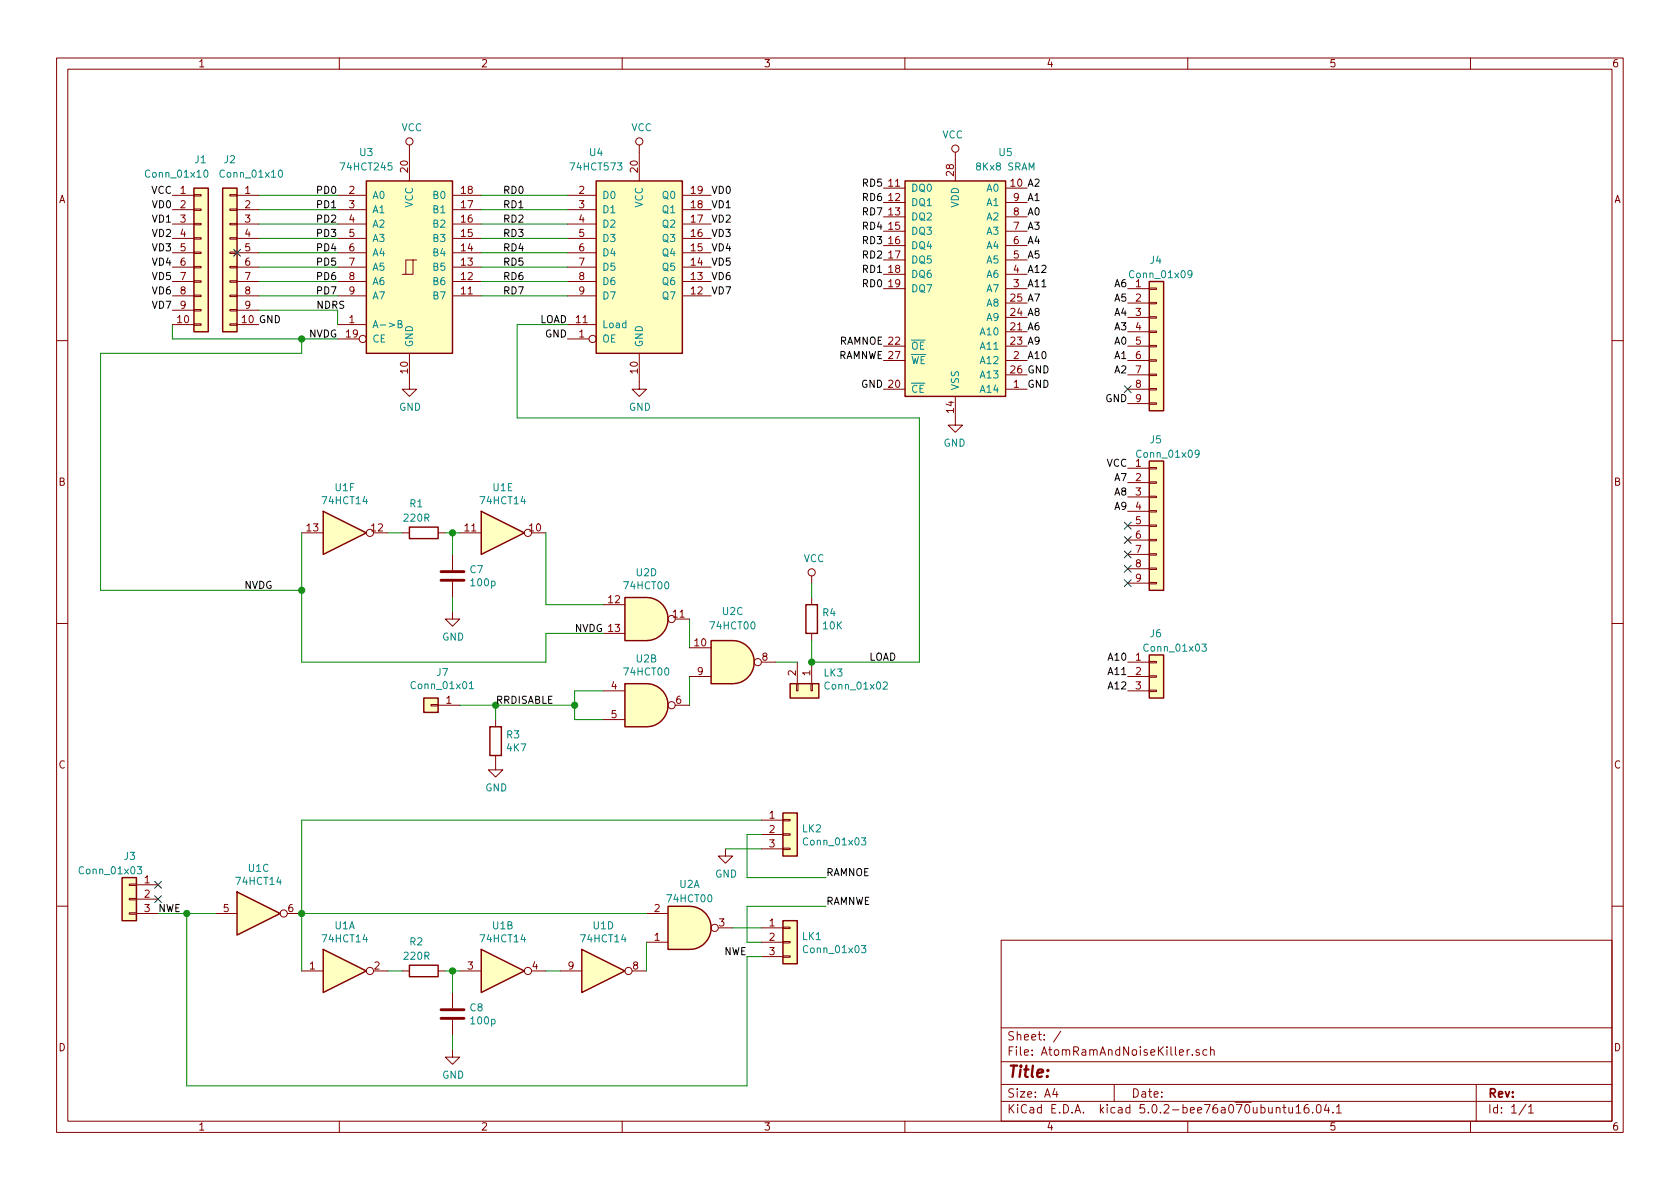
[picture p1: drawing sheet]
<svg xmlns="http://www.w3.org/2000/svg" width="297mm" height="210mm" viewBox="0 0 297 210" stroke-linecap="round" stroke-linejoin="round" font-family="sans-serif">
<g fill="none" stroke="#840000" stroke-width=".18">
<path d="M10 10.3h277v189.9h-277zM12 12.2h273v186.1h-273zM60 10.3v1.9M110 10.3v1.9M160 10.3v1.9M210 10.3v1.9M260 10.3v1.9M30.5 39.6h3.8M30.5 37.1h3.8M30.5 34.5h3.8M34.3 39.5h1.3v.2h-1.3zM34.3 37h1.3v.2h-1.3z"/>
<path d="M34.3 34.4h1.3v.3h-1.3zM40.6 39.5h1.3v.2h-1.3zM40.6 37h1.3v.2h-1.3zM40.6 34.4h1.3v.3h-1.3zM41.9 39.6h3.8M41.9 37.1h3.8M41.9 34.5h3.8M59.7 39.6h5.1M59.7 37.1h5.1M59.7 34.5h5.1M72.4 25.6v6.4M80 39.6h5.1"/>
<path d="M80 37.1h5.1M80 34.5h5.1M100.3 39.6h5.1M100.3 37.1h5.1M100.3 34.5h5.1M113 25.6v6.4M120.6 39.6h5.1M120.6 37.1h5.1M120.6 34.5h5.1M156.2 33.3h3.8M156.2 35.8h3.8M156.2 38.3h3.8"/>
<path d="M168.9 26.9v5.1M177.8 33.3h3.8M177.8 35.8h3.8M177.8 38.3h3.8M30.5 57.4h3.8M30.5 52.3h3.8M30.5 49.8h3.8M30.5 47.2h3.8M30.5 44.7h3.8M30.5 42.2h3.8M30.5 54.9h3.8M34.3 57.3h1.3v.2h-1.3z"/>
<path d="M34.3 54.7h1.3v.3h-1.3zM34.3 52.2h1.3v.2h-1.3zM34.3 49.7h1.3v.2h-1.3zM34.3 47.1h1.3v.3h-1.3zM34.3 44.6h1.3v.2h-1.3zM34.3 42h1.3v.3h-1.3zM40.6 57.3h1.3v.2h-1.3zM40.6 54.7h1.3v.3h-1.3zM40.6 52.2h1.3v.2h-1.3zM40.6 49.7h1.3v.2h-1.3zM40.6 47.1h1.3v.3h-1.3zM40.6 44.6h1.3v.2h-1.3z"/>
<path d="M40.6 42h1.3v.3h-1.3zM41.9 57.4h3.8M41.9 52.3h3.8M41.9 49.8h3.8M41.9 47.2h3.8M41.9 44.7h3.8M41.9 42.2h3.8M41.9 54.9h3.8M59.7 59.9h3.8M59.7 57.4h5.1M59.7 52.3h5.1M59.7 49.8h5.1"/>
<path d="M59.7 47.2h5.1M59.7 44.7h5.1M59.7 42.2h5.1M73 46h-1.2v2.5M73.7 46h-.7v2.5h-1.9M80 52.3h5.1M80 49.8h5.1M80 47.2h5.1M80 44.7h5.1M80 42.2h5.1M100.3 59.9h3.8M100.3 57.4h5.1"/>
<path d="M100.3 52.3h5.1M100.3 49.8h5.1M100.3 47.2h5.1M100.3 44.7h5.1M100.3 42.2h5.1M120.6 52.3h5.1M120.6 49.8h5.1M120.6 47.2h5.1M120.6 44.7h5.1M120.6 42.2h5.1M156.2 51h3.8M156.2 40.9h3.8"/>
<path d="M156.2 43.4h3.8M156.2 46h3.8M156.2 48.5h3.8M177.8 51h3.8M177.8 53.6h3.8M177.8 56.1h3.8M177.8 58.7h3.8M177.8 40.9h3.8M177.8 43.4h3.8M177.8 46h3.8M177.8 48.5h3.8M199.4 51h3.8"/>
<path d="M199.4 53.6h3.8M199.4 56.1h3.8M199.4 58.7h3.8M203.2 58.5h1.3v.3h-1.3zM203.2 56h1.3v.3h-1.3zM203.2 53.5h1.3v.2h-1.3zM203.2 50.9h1.3v.3h-1.3zM10 60.2h2M72.4 62.5v6.3h1.3l-1.3 1.3-1.3-1.3h1.3M113 62.5v6.3h1.3l-1.3 1.3-1.2-1.3h1.2M156.2 61.2h3.8M156.2 63.7h3.8"/>
<path d="M156.2 68.8h3.8M168.9 70.1v5.1h-1.3l1.3 1.2 1.3-1.2h-1.3M177.8 61.2h3.8M177.8 63.7h3.8M177.8 66.3h3.8M177.8 68.8h3.8M199.4 61.2h3.8M199.4 63.7h3.8M199.4 66.3h3.8M199.4 68.8h3.8M199.4 71.4h3.8M203.2 71.2h1.3v.3h-1.3z"/>
<path d="M203.2 68.7h1.3v.3h-1.3zM203.2 66.2h1.3v.2h-1.3zM203.2 63.6h1.3v.3h-1.3zM203.2 61.1h1.3v.2h-1.3zM285 60.2h2M53.3 94.2h3.8M66 94.2h2.6M71.1 94.2h1.3M77.5 94.2h1.2M80 98v2.8M81.3 94.2h3.8M94 94.2h2.5"/>
<path d="M199.4 82.8h3.8M199.4 85.3h3.8M199.4 87.9h3.8M199.4 90.4h3.8M199.4 93h3.8M199.4 95.5h3.8M199.4 98h3.8M203.2 97.9h1.3v.3h-1.3zM203.2 95.4h1.3v.2h-1.3zM203.2 92.8h1.3v.3h-1.3zM203.2 90.3h1.3v.2h-1.3zM203.2 87.8h1.3v.2h-1.3z"/>
<path d="M203.2 85.2h1.3v.3h-1.3zM203.2 82.7h1.3v.2h-1.3zM10 110.3h2M80 108.2v1.3h1.3l-1.3 1.2-1.3-1.2h1.3M80 102.9v2.8M106.7 106.9h3.8M106.7 112h3.8M119.4 109.5h2.5M121.9 119.6h3.8M121.9 114.5h3.8M134.6 117.1h2.6M141 117.1v3.8"/>
<path d="M143.5 101.8v1.3M143.5 105.7v1.2M143.5 112v1.3M143.5 117.1v3.8M199.4 117.1h3.8M199.4 119.6h3.8M199.4 100.6h3.8M199.4 103.1h3.8M203.2 119.5h1.3v.3h-1.3zM203.2 117h1.3v.2h-1.3zM203.2 103h1.3v.2h-1.3zM203.2 100.5h1.3v.2h-1.3z"/>
<path d="M285 110.3h2M76.2 124.6h1.3v.2h-1.3zM77.5 124.7h3.8M87.6 133.6v2.5h1.3l-1.3 1.3-1.2-1.3h1.2M87.6 127.2v1.3M106.7 122.2h3.8M106.7 127.2h3.8M119.4 124.7h2.5M140.8 120.9h.3v1.3h-.3zM143.4 120.9h.2v1.3h-.2zM199.4 122.2h3.8M203.2 122h1.3v.3h-1.3z"/>
<path d="M22.9 158.9h1.2v.2h-1.2zM22.9 156.3h1.2v.3h-1.2zM24.1 156.5h3.8M24.1 159h3.8M128.3 150.1v1.3h1.2l-1.2 1.2-1.3-1.2h1.3M134.6 145h3.8M134.6 147.6h3.8M134.6 150.1h3.8M138.4 150h1.3v.2h-1.3zM138.4 147.4h1.3v.3h-1.3zM138.4 144.9h1.3v.3h-1.3zM10 160.2h2"/>
<path d="M22.9 161.4h1.2v.3h-1.2zM24.1 161.5h3.8M38.1 161.5h3.8M50.8 161.5h2.5M53.3 171.7h3.8M66 171.7h2.6M71.1 171.7h1.3M77.5 171.7h1.2M80 175.5v2.8M81.3 171.7h3.8M94 171.7h2.5M99.1 171.7h3.8"/>
<path d="M111.8 171.7h2.5M114.3 161.5h3.8M114.3 166.6h3.8M127 164.1h2.5M134.6 166.6h3.8M134.6 164.1h3.8M134.6 169.2h3.8M138.4 169h1.3v.3h-1.3zM138.4 166.5h1.3v.2h-1.3zM138.4 164h1.3v.2h-1.3zM177 166.3h108v32h-108zM285 160.2h2"/>
<path d="M60 198.3v1.9M80 185.7v1.2h1.3l-1.3 1.3-1.3-1.3h1.3M80 180.3v2.8M110 198.3v1.9M160 198.3v1.9M177 194.8h108M177 191.8h108M177 187.8h108M177 181.8h108M186.5 192.5l-.4 1h1M186.8 193v1M187.6 182.3l-1.3 2"/>
<path d="M197 191.8v3M210 198.3v1.9M210.3 185.6l-.3 .1-.1 .2M210.8 186.5v.1M212 185.7a.37 .37 0 0 0-.5 .1v.2l.5 .2 .1 .1-.2 .3-.4-.1M213.4 185.7l-.4-.1-.3 .3 .1 .6 .2 .1 .4-.1M214 185.7h.1a.37 .37 0 0 1 .6 .1v.8M214 185.1v1.5M226.8 195.8h.6M227 195.3v1.3l.4 .2M227.9 195.8v.9l.4 .1 .2-.1M228.5 195.8v1"/>
<path d="M229.2 195.8l.4-.5v1.5M229.2 196.8h.8M231.3 195.3a.62 .62 0 0 0-.7 .7l.1 .7 .2 .1 .5-.1v-.5l-.1-.2-.4-.1-.3 .3M232.1 196.7v.1M232.9 195.5l.3-.2a.94 .94 0 0 1 0 1.5l-.4-.3-.1-.6zM234.5 195.2l-.3 1.1h.9M234.9 195.8v1M235.7 196.7v.1M236.3 195.8l.4-.5v1.5M236.3 196.8h.9M260 198.3v1.9M261 191.8v6.5"/>
<path d="M269.8 195.2l-1.2 2M270.3 195.8l.4-.5v1.5M270.3 196.8h.8"/>
<circle cx="72.4" cy="25" r=".63"/>
<circle cx="113" cy="25" r=".63"/>
<circle cx="168.9" cy="26.3" r=".63"/>
<circle cx="64.1" cy="59.9" r=".63"/>
<circle cx="104.8" cy="59.9" r=".63"/>
<circle cx="65.4" cy="94.2" r=".63"/>
<circle cx="93.3" cy="94.2" r=".63"/>
<circle cx="118.7" cy="109.5" r=".63"/>
<circle cx="134" cy="117.1" r=".63"/>
<circle cx="143.5" cy="101.2" r=".63"/>
<circle cx="118.7" cy="124.7" r=".63"/>
<circle cx="50.2" cy="161.5" r=".63"/>
<circle cx="65.4" cy="171.7" r=".63"/>
<circle cx="93.3" cy="171.7" r=".63"/>
<circle cx="111.1" cy="171.7" r=".63"/>
<circle cx="126.4" cy="164.1" r=".63"/>
</g>
<g fill="#ffffc2" stroke="#ffffc2" stroke-width=".18">
<path d="M105.4 32h15.2v30.5h-15.2z"/>
<path d="M64.8 32h15.2v30.5h-15.2z"/>
<path d="M203.2 115.8h2.5v7.6h-2.5z"/>
<path d="M203.2 49.8h2.5v22.8h-2.5z"/>
<path d="M203.2 81.5h2.5v22.9h-2.5z"/>
<path d="M139.7 120.9h5.1v2.5h-5.1z"/>
<path d="M39.4 33.3h2.5v25.4h-2.5z"/>
<path d="M34.3 33.3h2.5v25.4h-2.5z"/>
<path d="M74.9 123.4h2.6v2.6h-2.6z"/>
<path d="M160 32h17.8v38.1h-17.8z"/>
<path d="M21.6 155.2h2.5v7.6h-2.5z"/>
<path d="M121.9 160.3a3.8 3.8 0 0 1 3.8 3.8 3.8 3.8 0 0 1-3.8 3.8z"/>
<path d="M118.1 160.3h3.8v7.6h-3.8z"/>
<path d="M114.3 120.9a3.8 3.8 0 0 1 3.8 3.8 3.8 3.8 0 0 1-3.8 3.8z"/>
<path d="M110.5 120.9h3.8v7.6h-3.8z"/>
<path d="M129.5 113.3a3.8 3.8 0 0 1 3.8 3.8 3.8 3.8 0 0 1-3.8 3.8z"/>
<path d="M125.7 113.3h3.8v7.6h-3.8z"/>
<path d="M114.3 105.7a3.8 3.8 0 0 1 3.8 3.8 3.8 3.8 0 0 1-3.8 3.8z"/>
<path d="M110.5 105.7h3.8v7.6h-3.8z"/>
<path d="M57.1 90.4l7.7 3.8-7.7 3.8z"/>
<path d="M85.1 90.4l7.6 3.8-7.6 3.8z"/>
<path d="M41.9 157.7l7.6 3.8-7.6 3.8z"/>
<path d="M102.9 167.9l7.6 3.8-7.6 3.8z"/>
<path d="M85.1 167.9l7.6 3.8-7.6 3.8z"/>
<path d="M57.1 167.9l7.7 3.8-7.7 3.8z"/>
<path d="M138.4 162.8h2.6v7.6h-2.6z"/>
<path d="M138.4 143.8h2.6v7.6h-2.6z"/>
</g>
<g fill="none" stroke="#840000" stroke-width=".25">
<path d="M34.3 33.3h2.5v25.4h-2.5zM39.4 33.3h2.5v25.4h-2.5zM64.8 32h15.2v30.5h-15.2zM105.4 32h15.2v30.5h-15.2zM160 32h17.8v38.1h-17.8zM203.2 49.8h2.5v22.8h-2.5zM57.1 90.4l7.7 3.8-7.7 3.8zM72.4 93.2h5.1v2h-5.1zM85.1 90.4l7.6 3.8-7.6 3.8zM203.2 81.5h2.5v22.9h-2.5zM110.5 105.7h3.8a3.8 3.8 0 0 1 3.8 3.8 3.8 3.8 0 0 1-3.8 3.8h-3.8zM125.7 113.3h3.8a3.8 3.8 0 0 1 3.8 3.8 3.8 3.8 0 0 1-3.8 3.8h-3.8z"/>
<path d="M142.5 106.9h2v5.1h-2zM203.2 115.8h2.5v7.6h-2.5zM74.9 123.4h2.6v2.6h-2.6zM86.6 128.5h2v5.1h-2zM110.5 120.9h3.8a3.8 3.8 0 0 1 3.8 3.8 3.8 3.8 0 0 1-3.8 3.8h-3.8zM139.7 120.9h5.1v2.5h-5.1zM21.6 155.2h2.5v7.6h-2.5zM41.9 157.7l7.6 3.8-7.6 3.8zM138.4 143.8h2.6v7.6h-2.6zM57.1 167.9l7.7 3.8-7.7 3.8zM72.4 170.7h5.1v2h-5.1zM85.1 167.9l7.6 3.8-7.6 3.8z"/>
<path d="M102.9 167.9l7.6 3.8-7.6 3.8zM118.1 160.3h3.8a3.8 3.8 0 0 1 3.8 3.8 3.8 3.8 0 0 1-3.8 3.8h-3.8zM138.4 162.8h2.6v7.6h-2.6z"/>
</g>
<path d="M36.2 30.2l.1-.1a.69 .69 0 0 1 .5 .6 .69 .69 0 0 1-.5 .6l-.2-.2-.1-.2zM49.4 30.2l.1-.1a.69 .69 0 0 1 .5 .6 .69 .69 0 0 1-.5 .6l-.2-.2-.1-.2zM70.4 57.3l.5-.1 .1-.4-.6-.1v1.3h.5l.2-.3v-.2l-.3-.2M210.7 48.4l-.2 .2h-.2l-.3-.2 .1-.4 .2-.2h.2l.2 .3a.97 .97 0 0 1-.2 1h-.3M212 80.2l-.2 .2h-.3l-.2-.2 .1-.5 .1-.1h.3l.2 .3a.97 .97 0 0 1-.2 .9l-.4 .1M212.5 113.9h.8l-.4 .5 .3 .1v.6l-.5 .1-.2-.2M83 120.9l.4-.4v1.3M83 121.8h.7M156.2 120.7l.5-.1 .2 .3-.1 .3-.7 .7h.8M24.3 153.3h.7l-.4 .4 .4 .2-.1 .6h-.4l-.2-.1M152.3 148.2h.8l-.4 .4 .3 .2v.6h-.5l-.2-.1M152.3 167.2h.8l-.4 .5 .3 .1v.6l-.5 .1-.2-.2" fill="none" stroke="#008484" stroke-width=".18"/>
<path d="M78 102.6h4M78 101.1h4M78 178.6h4M78 180.1h4" fill="none" stroke="#840000" stroke-width=".51"/>
<g fill="none" stroke="#008400" stroke-width=".18">
<path d="M45.7 34.5h14M45.7 37.1h14M45.7 39.6h14M85.1 34.5h15.2M85.1 37.1h15.2M85.1 39.6h15.2M30.5 57.4v2.5h29.2M45.7 42.2h14M45.7 44.7h14M45.7 47.2h14M45.7 49.8h14M45.7 52.3h14"/>
<path d="M45.7 54.9h14v2.5M53.3 59.9v2.6h-35.5v41.9h35.5M85.1 42.2h15.2M85.1 44.7h15.2M85.1 47.2h15.2M85.1 49.8h15.2M85.1 52.3h15.2M100.3 57.4h-8.9v16.5h71.2v43.2h-19.1v-3.8M53.3 94.2v22.9h43.2v-5.1h10.2M68.6 94.2h2.5M78.7 94.2h2.6M80 94.2v3.8"/>
<path d="M96.5 94.2v12.7h10.2M80 105.7v2.5M121.9 109.5v5M121.9 119.6v5.1M137.2 117.1h3.8M143.5 103.1v2.6M81.3 124.7h20.3M87.6 124.7v2.5M106.7 122.2h-5.1v5h5.1M128.3 150.1h6.3M134.6 145h-81.3v26.7M134.6 147.6h-2.5v7.6h13.9"/>
<path d="M27.9 161.5h10.2M33 161.5v30.5h99.1v-22.8h2.5M53.3 161.5h61M68.6 171.7h2.5M78.7 171.7h2.6M80 171.7v3.8M96.5 171.7h2.6M114.3 166.6v5.1M129.5 164.1h5.1M146 160.3h-13.9v6.3h2.5M80 183.1v2.6"/>
</g>
<g fill="none" stroke="#000084" stroke-width=".18">
<path d="M41.3 44.1l1.2 1.2M42.5 44.1l-1.2 1.2M198.8 68.2l1.2 1.2M200 68.2l-1.2 1.2M198.8 92.3l1.2 1.3M198.8 94.9l1.2 1.2M198.8 97.4l1.2 1.2M198.8 100l1.2 1.2M200 92.3l-1.2 1.3M200 94.9l-1.2 1.2M200 97.4l-1.2 1.2M200 100l-1.2 1.2"/>
<path d="M198.8 102.5l1.2 1.2M200 102.5l-1.2 1.2M27.3 158.4l1.2 1.2M27.3 155.8l1.2 1.3M28.5 158.4l-1.2 1.2M28.5 155.8l-1.2 1.3"/>
</g>
<g fill="#008400" stroke="#008400" stroke-width=".25">
<circle cx="143.5" cy="117.1" r=".51"/>
<circle cx="101.6" cy="124.7" r=".51"/>
<circle cx="87.6" cy="124.7" r=".51"/>
<circle cx="53.3" cy="59.9" r=".51"/>
<circle cx="53.3" cy="104.4" r=".51"/>
<circle cx="80" cy="94.2" r=".51"/>
<circle cx="80" cy="171.7" r=".51"/>
<circle cx="53.3" cy="161.5" r=".51"/>
<circle cx="33" cy="161.5" r=".51"/>
</g>
<text font-size="2.8" fill="#840000" x="178" y="190.5">Title:</text>
<g font-size="2.1" fill="#840000">
<text x="178" y="184">Sheet: /</text>
<text x="178" y="186.7">File: AtomRamAndNoiseKiller.sch</text>
<text x="178" y="196.9">KiCad E.D.A. kicad 5.0.2-bee76a070ubuntu16.04.1</text>
<text x="178" y="194.1">Size: A4</text>
<text x="200" y="194.1">Date:</text>
<text x="263" y="194.1">Rev:</text>
<text x="263" y="196.9">Id: 1/1</text>
</g>
<g font-size="1.8" fill="#840000">
<text x="35" y="11.9">1</text>
<text x="85" y="11.9">2</text>
<text x="135" y="11.9">3</text>
<text x="185" y="11.9">4</text>
<text x="235" y="11.9">5</text>
<text x="285" y="11.9">6</text>
<text x="10.4" y="35.9">A</text>
<text x="31.9" y="34.3">1</text>
<text x="43.3" y="34.3">1</text>
<text x="61.7" y="34.3">2</text>
<text x="72.1" y="30.4" transform="rotate(-90 72.1 30.4)">20</text>
<text x="81.6" y="34.3">18</text>
<text x="102.4" y="34.3">2</text>
<text x="112.8" y="30.4" transform="rotate(-90 112.8 30.4)">20</text>
<text x="122.2" y="34.3">19</text>
<text x="157.1" y="33">11</text>
<text x="157.1" y="35.6">12</text>
<text x="168.7" y="31.1" transform="rotate(-90 168.7 31.1)">28</text>
<text x="178.7" y="33">10 A2</text>
<text x="179.2" y="35.6">9</text>
<text x="285.4" y="35.9">A</text>
<text x="31.9" y="36.8">2</text>
<text x="31.9" y="39.4">3</text>
<text x="31.9" y="41.9">4</text>
<text x="43.3" y="36.8">2</text>
<text x="43.3" y="39.4">3</text>
<text x="43.3" y="41.9">4</text>
<text x="61.7" y="36.8">3</text>
<text x="61.7" y="39.4">4</text>
<text x="61.7" y="41.9">5</text>
<text x="81.6" y="41.9">15</text>
<text x="81.6" y="39.4">16</text>
<text x="81.6" y="36.8">17</text>
<text x="102.4" y="36.8">3</text>
<text x="102.4" y="39.4">4</text>
<text x="102.4" y="41.9">5</text>
<text x="122.2" y="41.9">16</text>
<text x="122.2" y="39.4">17</text>
<text x="122.2" y="36.8">18</text>
<text x="157.1" y="38.1">13</text>
<text x="157.1" y="40.6">15</text>
<text x="179.2" y="40.6">7</text>
<text x="179.2" y="38.1">8</text>
<text x="31.9" y="44.4">5</text>
<text x="31.9" y="47">6</text>
<text x="43.3" y="44.4">5</text>
<text x="43.3" y="47">6</text>
<text x="61.7" y="44.4">6</text>
<text x="61.7" y="47">7</text>
<text x="81.6" y="47">13</text>
<text x="81.6" y="44.4">14</text>
<text x="102.4" y="44.4">6</text>
<text x="102.4" y="47">7</text>
<text x="122.2" y="47">14</text>
<text x="122.2" y="44.4">15</text>
<text x="157.1" y="43.2">16</text>
<text x="157.1" y="45.7">17</text>
<text x="179.2" y="45.7">5</text>
<text x="179.2" y="43.2">6</text>
<text x="31.9" y="49.5">7</text>
<text x="31.9" y="52.1">8</text>
<text x="43.3" y="49.5">7</text>
<text x="43.3" y="52.1">8</text>
<text x="61.7" y="49.5">8</text>
<text x="61.7" y="52.1">9</text>
<text x="81.6" y="52.1">11</text>
<text x="81.6" y="49.5">12</text>
<text x="102.4" y="49.5">8</text>
<text x="102.4" y="52.1">9</text>
<text x="122.2" y="52.1">12</text>
<text x="122.2" y="49.5">13</text>
<text x="157.1" y="48.3">18</text>
<text x="157.1" y="50.8">19</text>
<text x="178.7" y="53.3">25 A7</text>
<text x="179.2" y="50.8">3</text>
<text x="179.2" y="48.3">4</text>
<text x="200.8" y="50.8">1</text>
<text x="200.8" y="53.3">2</text>
<text x="31.4" y="57.1">10</text>
<text x="31.9" y="54.6">9</text>
<text x="42.8" y="57.1">10 GND</text>
<text x="43.3" y="54.6">9</text>
<text x="61.3" y="59.7">19</text>
<text x="61.7" y="57.1">1</text>
<text x="101.9" y="57.1">11</text>
<text x="102.4" y="59.7">1</text>
<text x="178.7" y="58.4">21 A6</text>
<text x="178.7" y="55.9">24 A8</text>
<text x="200.8" y="55.9">3</text>
<text x="200.8" y="58.4">4</text>
<text x="72.1" y="66" transform="rotate(-90 72.1 66)">10</text>
<text x="112.8" y="66" transform="rotate(-90 112.8 66)">10</text>
<text x="148.1" y="63.5">RAMNWE 27</text>
<text x="178.7" y="61">23 A9</text>
<text x="179.2" y="63.5">2</text>
<text x="200.8" y="61">5</text>
<text x="200.8" y="63.5">6</text>
<text x="152.3" y="68.6">GND 20</text>
<text x="179.2" y="68.6">1</text>
<text x="200.8" y="66">7</text>
<text x="200.8" y="68.6">8</text>
<text x="200.8" y="71.1">9</text>
<text x="168.7" y="73" transform="rotate(-90 168.7 73)">14</text>
<text x="200.8" y="82.5">1</text>
<text x="10.4" y="85.9">B</text>
<text x="200.8" y="85.1">2</text>
<text x="200.8" y="87.6">3</text>
<text x="285.4" y="85.9">B</text>
<text x="54.3" y="94">13</text>
<text x="65.7" y="94">12</text>
<text x="82.2" y="94">11</text>
<text x="93.6" y="94">10</text>
<text x="200.8" y="90.2">4</text>
<text x="200.8" y="92.7">5</text>
<text x="200.8" y="95.2">6</text>
<text x="200.8" y="97.8">7</text>
<text x="200.8" y="100.3">8</text>
<text x="107.6" y="106.7">12</text>
<text x="200.8" y="102.9">9</text>
<text x="101.6" y="111.8">NVDG 13</text>
<text x="119" y="109.2">11</text>
<text x="122.9" y="114.3">10</text>
<text x="123.3" y="119.4">9</text>
<text x="134.8" y="116.8">8</text>
<text x="140.7" y="119.5" transform="rotate(-90 140.7 119.5)">2</text>
<text x="143.3" y="119.5" transform="rotate(-90 143.3 119.5)">1</text>
<text x="200.8" y="116.8">1</text>
<text x="200.8" y="119.4">2</text>
<text x="78.9" y="124.5">1</text>
<text x="108.1" y="121.9">4</text>
<text x="119.5" y="124.5">6</text>
<text x="200.8" y="121.9">3</text>
<text x="108.1" y="127">5</text>
<text x="10.4" y="135.9">C</text>
<text x="285.4" y="135.9">C</text>
<text x="136" y="144.8">1</text>
<text x="136" y="147.3">2</text>
<text x="136" y="149.9">3</text>
<text x="25.6" y="156.2">1</text>
<text x="25.6" y="158.7">2</text>
<text x="25.6" y="161.3">3</text>
<text x="39.5" y="161.3">5</text>
<text x="51" y="161.3">6</text>
<text x="115.7" y="161.3">2</text>
<text x="115.7" y="166.4">1</text>
<text x="127.2" y="163.8">3</text>
<text x="136" y="163.8">1</text>
<text x="136" y="166.4">2</text>
<text x="54.8" y="171.4">1</text>
<text x="66.2" y="171.4">2</text>
<text x="82.7" y="171.4">3</text>
<text x="94.1" y="171.4">4</text>
<text x="100.5" y="171.4">9</text>
<text x="111.9" y="171.4">8</text>
<text x="136" y="168.9">3</text>
<text x="10.4" y="185.9">D</text>
<text x="285.4" y="185.9">D</text>
<text x="35" y="199.9">1</text>
<text x="85" y="199.9">2</text>
<text x="135" y="199.9">3</text>
<text x="185" y="199.9">4</text>
<text x="235" y="199.9">5</text>
<text x="285" y="199.9">6</text>
</g>
<g font-size="1.8" fill="#008484">
<text x="71" y="23.2">VCC</text>
<text x="111.6" y="23.2">VCC</text>
<text x="34.5" y="28.9">J1</text>
<text x="39.7" y="28.9">J2</text>
<text x="63.7" y="27.6">U3</text>
<text x="104.3" y="27.6">U4</text>
<text x="166.6" y="24.5">VCC</text>
<text x="176.7" y="27.6">U5</text>
<text x="26" y="31.4">Conn_01x10</text>
<text x="39.2" y="31.4">Conn_01x10</text>
<text x="60.5" y="30.1">74HCT245</text>
<text x="65.8" y="35.2">A0</text>
<text x="76.7" y="35.2">B0</text>
<text x="101.1" y="30.1">74HCT573</text>
<text x="106.4" y="35.2">D0</text>
<text x="117.3" y="35.2">Q0</text>
<text x="161" y="33.9">DQ0</text>
<text x="172.8" y="30.1">8Kx8 SRAM</text>
<text x="174.5" y="33.9">A0</text>
<text x="65.8" y="37.7">A1</text>
<text x="65.8" y="40.3">A2</text>
<text x="73" y="36.7" transform="rotate(-90 73 36.7)">VCC</text>
<text x="76.7" y="40.3">B2</text>
<text x="76.7" y="37.7">B1</text>
<text x="106.4" y="37.7">D1</text>
<text x="106.4" y="40.3">D2</text>
<text x="113.7" y="36.7" transform="rotate(-90 113.7 36.7)">VCC</text>
<text x="117.3" y="40.3">Q2</text>
<text x="117.3" y="37.7">Q1</text>
<text x="161" y="36.4">DQ1</text>
<text x="161" y="39">DQ2</text>
<text x="161" y="41.5">DQ3</text>
<text x="169.5" y="36.7" transform="rotate(-90 169.5 36.7)">VDD</text>
<text x="174.5" y="41.5">A3</text>
<text x="174.5" y="39">A2</text>
<text x="174.5" y="36.4">A1</text>
<text x="65.8" y="42.8">A3</text>
<text x="65.8" y="45.3">A4</text>
<text x="65.8" y="47.9">A5</text>
<text x="76.7" y="47.9">B5</text>
<text x="76.7" y="45.3">B4</text>
<text x="76.7" y="42.8">B3</text>
<text x="106.4" y="42.8">D3</text>
<text x="106.4" y="45.3">D4</text>
<text x="106.4" y="47.9">D5</text>
<text x="117.3" y="47.9">Q5</text>
<text x="117.3" y="45.3">Q4</text>
<text x="117.3" y="42.8">Q3</text>
<text x="161" y="44.1">DQ4</text>
<text x="161" y="46.6">DQ5</text>
<text x="174.5" y="46.6">A5</text>
<text x="174.5" y="44.1">A4</text>
<text x="203.4" y="46.7">J4</text>
<text x="65.8" y="50.4">A6</text>
<text x="65.8" y="53">A7</text>
<text x="76.7" y="53">B7</text>
<text x="76.7" y="50.4">B6</text>
<text x="106.4" y="50.4">D6</text>
<text x="106.4" y="53">D7</text>
<text x="117.3" y="53">Q7</text>
<text x="117.3" y="50.4">Q6</text>
<text x="161" y="49.1">DQ6</text>
<text x="161" y="51.7">DQ7</text>
<text x="174.5" y="51.7">A7</text>
<text x="174.5" y="49.1">A6</text>
<text x="200" y="49.2">Conn_01x09</text>
<text x="65.8" y="58">A-&gt;B</text>
<text x="106.4" y="58">Load</text>
<text x="173.5" y="59.3">A10</text>
<text x="174.5" y="56.8">A9</text>
<text x="174.5" y="54.2">A8</text>
<text x="65.8" y="60.6">CE</text>
<text x="73" y="61.5" transform="rotate(-90 73 61.5)">GND</text>
<text x="106.4" y="60.6">OE</text>
<text x="113.7" y="61.5" transform="rotate(-90 113.7 61.5)">GND</text>
<text x="161" y="61.8">OE</text>
<text x="161" y="64.4">WE</text>
<text x="173.5" y="64.4">A12</text>
<text x="173.5" y="61.8">A11</text>
<text x="161" y="69.5">CE</text>
<text x="169.5" y="69.1" transform="rotate(-90 169.5 69.1)">VSS</text>
<text x="173.5" y="69.5">A14</text>
<text x="173.5" y="66.9">A13</text>
<text x="70.6" y="72.6">GND</text>
<text x="111.2" y="72.6">GND</text>
<text x="166.8" y="79">GND</text>
<text x="201.3" y="80.9">Conn_01x09</text>
<text x="203.4" y="78.4">J5</text>
<text x="57.2" y="89.2">74HCT14</text>
<text x="59.3" y="86.9">U1F</text>
<text x="72.5" y="89.7">R1</text>
<text x="85.1" y="89.2">74HCT14</text>
<text x="87.2" y="86.9">U1E</text>
<text x="71.6" y="92.2">220R</text>
<text x="83.1" y="101.4">C7</text>
<text x="112.5" y="101.9">U2D</text>
<text x="142.1" y="99.4">VCC</text>
<text x="83.4" y="103.7">100p</text>
<text x="110.5" y="104.2">74HCT00</text>
<text x="78.2" y="113.3">GND</text>
<text x="125.8" y="111.3">74HCT00</text>
<text x="127.8" y="108.8">U2C</text>
<text x="145.5" y="109">R4</text>
<text x="145.6" y="111.3">10K</text>
<text x="203.4" y="112.7">J6</text>
<text x="77.3" y="119.6">J7</text>
<text x="110.5" y="119.5">74HCT00</text>
<text x="112.5" y="117.1">U2B</text>
<text x="145.7" y="119.6">LK3</text>
<text x="202.6" y="115.2">Conn_01x03</text>
<text x="73" y="121.9">Conn_01x01</text>
<text x="146.2" y="121.9">Conn_01x02</text>
<text x="89.6" y="130.6">R3</text>
<text x="89.7" y="132.9">4K7</text>
<text x="85.8" y="139.9">GND</text>
<text x="141.9" y="147.2">LK2</text>
<text x="142.4" y="149.5">Conn_01x03</text>
<text x="14.3" y="154.6">Conn_01x03</text>
<text x="22" y="152.1">J3</text>
<text x="44" y="154.2">U1C</text>
<text x="126.4" y="155.2">GND</text>
<text x="41.9" y="156.5">74HCT14</text>
<text x="118.1" y="159.6">74HCT00</text>
<text x="120.2" y="157">U2A</text>
<text x="57.2" y="166.6">74HCT14</text>
<text x="59.2" y="164.3">U1A</text>
<text x="72.5" y="167.2">R2</text>
<text x="85.1" y="166.6">74HCT14</text>
<text x="87.1" y="164.3">U1B</text>
<text x="102.9" y="166.6">74HCT14</text>
<text x="104.9" y="164.3">U1D</text>
<text x="141.9" y="166.2">LK1</text>
<text x="71.6" y="169.7">220R</text>
<text x="142.4" y="168.5">Conn_01x03</text>
<text x="83.1" y="178.8">C8</text>
<text x="83.4" y="181.1">100p</text>
<text x="78.2" y="190.7">GND</text>
</g>
<g font-size="1.8">
<text x="26.7" y="34.3">VCC</text>
<text x="56.3" y="34.3">PD0</text>
<text x="88.9" y="34.3">RD0</text>
<text x="125.7" y="34.3">VD0</text>
<text x="152.7" y="33">RD5</text>
<text x="152.7" y="35.6">RD6</text>
<text x="181.6" y="35.6">A1</text>
<text x="27.1" y="41.9">VD2</text>
<text x="27.1" y="39.4">VD1</text>
<text x="27.1" y="36.8">VD0</text>
<text x="56.3" y="36.8">PD1</text>
<text x="56.3" y="39.4">PD2</text>
<text x="56.3" y="41.9">PD3</text>
<text x="88.9" y="36.8">RD1</text>
<text x="88.9" y="39.4">RD2</text>
<text x="88.9" y="41.9">RD3</text>
<text x="125.7" y="36.8">VD1</text>
<text x="125.7" y="39.4">VD2</text>
<text x="125.7" y="41.9">VD3</text>
<text x="152.7" y="40.6">RD4</text>
<text x="152.7" y="38.1">RD7</text>
<text x="181.6" y="38.1">A0</text>
<text x="181.6" y="40.6">A3</text>
<text x="27.1" y="47">VD4</text>
<text x="27.1" y="44.4">VD3</text>
<text x="56.3" y="44.4">PD4</text>
<text x="56.3" y="47">PD5</text>
<text x="88.9" y="44.4">RD4</text>
<text x="88.9" y="47">RD5</text>
<text x="125.7" y="44.4">VD4</text>
<text x="125.7" y="47">VD5</text>
<text x="152.7" y="45.7">RD2</text>
<text x="152.7" y="43.2">RD3</text>
<text x="181.6" y="43.2">A4</text>
<text x="181.6" y="45.7">A5</text>
<text x="27.1" y="52.1">VD6</text>
<text x="27.1" y="49.5">VD5</text>
<text x="56.3" y="49.5">PD6</text>
<text x="56.3" y="52.1">PD7</text>
<text x="88.9" y="49.5">RD6</text>
<text x="88.9" y="52.1">RD7</text>
<text x="125.7" y="49.5">VD6</text>
<text x="125.7" y="52.1">VD7</text>
<text x="152.7" y="50.8">RD0</text>
<text x="152.7" y="48.3">RD1</text>
<text x="181.6" y="50.8">A11</text>
<text x="181.6" y="48.3">A12</text>
<text x="197.1" y="50.8">A6</text>
<text x="197.1" y="53.3">A5</text>
<text x="27.1" y="54.6">VD7</text>
<text x="54.6" y="59.7">NVDG</text>
<text x="55.9" y="54.6">NDRS</text>
<text x="95.3" y="57.1">LOAD</text>
<text x="96.4" y="59.7">GND</text>
<text x="197.1" y="55.9">A4</text>
<text x="197.1" y="58.4">A3</text>
<text x="148.4" y="61">RAMNOE 22</text>
<text x="181.6" y="63.5">A10</text>
<text x="197.1" y="61">A0</text>
<text x="197.1" y="63.5">A1</text>
<text x="178.7" y="66">26 GND</text>
<text x="181.6" y="68.6">GND</text>
<text x="195.5" y="71.1">GND</text>
<text x="197.1" y="66">A2</text>
<text x="195.7" y="82.5">VCC</text>
<text x="197.1" y="85.1">A7</text>
<text x="197.1" y="87.6">A8</text>
<text x="197.1" y="90.2">A9</text>
<text x="43.2" y="104.1">NVDG</text>
<text x="153.7" y="116.8">LOAD</text>
<text x="196.1" y="116.8">A10</text>
<text x="196.1" y="119.4">A11</text>
<text x="87.6" y="124.5">RRDISABLE</text>
<text x="196.1" y="121.9">A12</text>
<text x="146" y="154.9">RAMNOE</text>
<text x="27.9" y="161.3">NWE</text>
<text x="146" y="160">RAMNWE</text>
<text x="128" y="168.9">NWE</text>
</g>
</svg>
